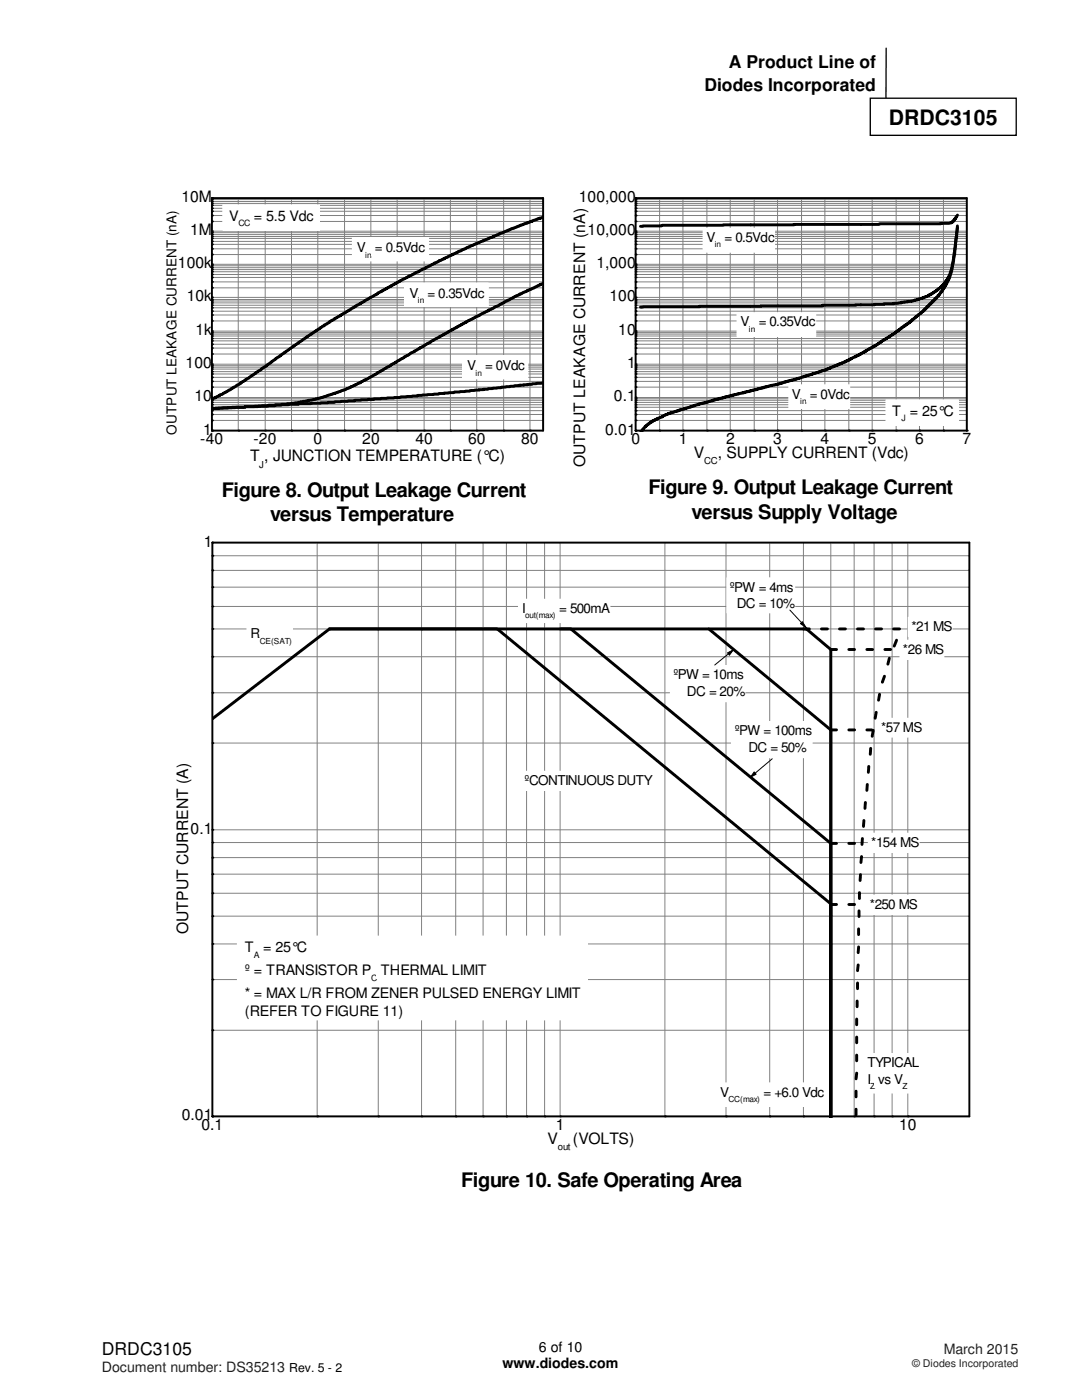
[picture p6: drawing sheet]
<svg xmlns="http://www.w3.org/2000/svg" width="216mm" height="279mm" viewBox="0 0 216 279" stroke-linecap="round" stroke-linejoin="round" font-family="sans-serif">
<path d="M176.8 9.6v10" fill="none" stroke="#000" stroke-width=".26"/>
<path d="M173.7 19.6h29.1v7.4h-29.1z" fill-rule="evenodd" fill="#fff"/>
<path d="M173.7 19.6h29.1v7.4h-29.1z" fill="none" stroke="#000" stroke-width=".26"/>
<g fill="none" stroke="#808080" stroke-width=".2">
<path d="M42.3 39.8h66.1M47.5 39.5v46.4M52.9 39.5v46.4M58.2 39.5v46.4M63.4 39.5v46.4M68.7 39.5v46.4M74 39.5v46.4M79.2 39.5v46.4M84.6 39.5v46.4M89.9 39.5v46.4M95.1 39.5v46.4M100.5 39.5v46.4"/>
<path d="M105.7 39.5v46.4M126.8 39.8h66.1M131.6 39.5v46.4M136.3 39.5v46.4M141.1 39.5v46.4M145.7 39.5v46.4M150.5 39.5v46.4M155.2 39.5v46.4M159.9 39.5v46.4M164.6 39.5v46.4M169.4 39.5v46.4M174 39.5v46.4"/>
<path d="M178.8 39.5v46.4M183.5 39.5v46.4M188.3 39.5v46.4M42.3 59.8h66.1M42.3 57.4h66.1M42.3 56.3h66.1M42.3 55.4h66.1M42.3 54.8h66.1M42.3 54.2h66.1M42.3 53.8h66.1M42.3 53.4h66.1M42.3 53h66.1"/>
<path d="M42.3 50.8h66.1M42.3 49.7h66.1M42.3 48.8h66.1M42.3 48.2h66.1M42.3 47.6h66.1M42.3 47.2h66.1M42.3 46.8h66.1M42.3 46.4h66.1M42.3 44.2h66.1M42.3 43h66.1M42.3 42.2h66.1M42.3 41.6h66.1"/>
<path d="M42.3 41h66.1M42.3 40.6h66.1M42.3 40.2h66.1M42.3 59.4h66.1M42.3 52.7h66.1M42.3 46.1h66.1M126.8 59.8h66.1M126.8 57.4h66.1M126.8 56.3h66.1M126.8 55.4h66.1M126.8 54.8h66.1M126.8 54.2h66.1"/>
<path d="M126.8 53.8h66.1M126.8 53.4h66.1M126.8 53h66.1M126.8 50.8h66.1M126.8 49.7h66.1M126.8 48.8h66.1M126.8 48.2h66.1M126.8 47.6h66.1M126.8 47.2h66.1M126.8 46.8h66.1M126.8 46.4h66.1M126.8 44.2h66.1"/>
<path d="M126.8 43h66.1M126.8 42.2h66.1M126.8 41.6h66.1M126.8 41h66.1M126.8 40.6h66.1M126.8 40.2h66.1M126.8 59.4h66.1M126.8 52.7h66.1M126.8 46.1h66.1M42.3 79.9h66.1M42.3 79.6h66.1M42.3 77.3h66.1"/>
<path d="M42.3 76.1h66.1M42.3 75.3h66.1M42.3 74.6h66.1M42.3 74.2h66.1M42.3 73.7h66.1M42.3 73.3h66.1M42.3 73h66.1M42.3 70.7h66.1M42.3 69.5h66.1M42.3 68.7h66.1M42.3 68h66.1M42.3 67.6h66.1"/>
<path d="M42.3 67.1h66.1M42.3 66.7h66.1M42.3 66.4h66.1M42.3 64.1h66.1M42.3 62.9h66.1M42.3 62.1h66.1M42.3 61.4h66.1M42.3 60.9h66.1M42.3 60.5h66.1M42.3 60.1h66.1M42.3 79.3h66.1M42.3 72.7h66.1"/>
<path d="M42.3 66.1h66.1M126.8 79.9h66.1M126.8 79.6h66.1M126.8 77.3h66.1M126.8 76.1h66.1M126.8 75.3h66.1M126.8 74.6h66.1M126.8 74.2h66.1M126.8 73.7h66.1M126.8 73.3h66.1M126.8 73h66.1M126.8 70.7h66.1"/>
<path d="M126.8 69.5h66.1M126.8 68.7h66.1M126.8 68h66.1M126.8 67.6h66.1M126.8 67.1h66.1M126.8 66.7h66.1M126.8 66.4h66.1M126.8 64.1h66.1M126.8 62.9h66.1M126.8 62.1h66.1M126.8 61.4h66.1M126.8 60.9h66.1"/>
<path d="M126.8 60.5h66.1M126.8 60.1h66.1M126.8 79.3h66.1M126.8 72.7h66.1M126.8 66.1h66.1M42.3 83.9h66.1M42.3 82.7h66.1M42.3 82h66.1M42.3 81.3h66.1M42.3 80.8h66.1M42.3 80.3h66.1M126.8 83.9h66.1"/>
<path d="M126.8 82.7h66.1M126.8 82h66.1M126.8 81.3h66.1M126.8 80.8h66.1M126.8 80.3h66.1M42.4 117.2h151M42.4 113.8h151M42.4 110.9h151M63.3 108.3v114.5M75.5 108.3v114.5M84.1 108.3v114.5M90.9 108.3v114.5"/>
<path d="M96.4 108.3v114.5M101 108.3v114.5M105.1 108.3v114.5M108.7 108.3v114.5M111.8 108.3v114.5M132.7 108.3v114.5M144.9 108.3v114.5M153.6 108.3v114.5M160.3 108.3v114.5M165.8 108.3v114.5M170.4 108.3v114.5M174.4 108.3v114.5"/>
<path d="M178 108.3v114.5M181.1 108.3v114.5M42.4 138.3h151M42.4 131.1h151M42.4 125.5h151M42.4 121h151M42.4 148.3h151M42.4 178.3h151M42.4 174.5h151M42.4 171.2h151M42.4 168.1h151M42.4 165.6h151"/>
<path d="M42.4 195.5h151M42.4 188.4h151M42.4 182.8h151M42.4 205.6h151"/>
</g>
<g fill="#000">
<circle cx="42.3" cy="39.8" r=".19"/>
<circle cx="42.3" cy="39.5" r=".19"/>
<circle cx="126.8" cy="39.5" r=".19"/>
<circle cx="126.8" cy="39.8" r=".19"/>
<circle cx="42.3" cy="55.4" r=".19"/>
<circle cx="42.3" cy="53.8" r=".19"/>
<circle cx="42.3" cy="53.4" r=".19"/>
<circle cx="42.3" cy="43" r=".19"/>
<circle cx="42.3" cy="59.8" r=".19"/>
<circle cx="42.3" cy="54.2" r=".19"/>
<circle cx="42.3" cy="52.7" r=".19"/>
<circle cx="42.3" cy="47.6" r=".19"/>
<circle cx="42.3" cy="47.2" r=".19"/>
<circle cx="42.3" cy="46.8" r=".19"/>
<circle cx="42.3" cy="46.4" r=".19"/>
<circle cx="42.3" cy="46.1" r=".19"/>
<circle cx="42.3" cy="41" r=".19"/>
<circle cx="42.3" cy="40.2" r=".19"/>
<circle cx="42.3" cy="57.4" r=".19"/>
<circle cx="42.3" cy="56.3" r=".19"/>
<circle cx="42.3" cy="54.8" r=".19"/>
<circle cx="42.3" cy="49.7" r=".19"/>
<circle cx="42.3" cy="48.8" r=".19"/>
<circle cx="42.3" cy="48.2" r=".19"/>
<circle cx="42.3" cy="44.2" r=".19"/>
<circle cx="42.3" cy="42.2" r=".19"/>
<circle cx="42.3" cy="41.6" r=".19"/>
<circle cx="42.3" cy="40.6" r=".19"/>
<circle cx="42.3" cy="53" r=".19"/>
<circle cx="42.3" cy="59.4" r=".19"/>
<circle cx="42.3" cy="50.8" r=".19"/>
<circle cx="126.8" cy="41.6" r=".19"/>
<circle cx="126.8" cy="47.2" r=".19"/>
<circle cx="126.8" cy="46.1" r=".19"/>
<circle cx="126.8" cy="43" r=".19"/>
<circle cx="126.8" cy="40.6" r=".19"/>
<circle cx="126.8" cy="40.2" r=".19"/>
<circle cx="126.8" cy="59.8" r=".19"/>
<circle cx="126.8" cy="59.4" r=".19"/>
<circle cx="126.8" cy="53.4" r=".19"/>
<circle cx="126.8" cy="50.8" r=".19"/>
<circle cx="126.8" cy="49.7" r=".19"/>
<circle cx="126.8" cy="48.2" r=".19"/>
<circle cx="126.8" cy="47.6" r=".19"/>
<circle cx="126.8" cy="46.8" r=".19"/>
<circle cx="126.8" cy="42.2" r=".19"/>
<circle cx="126.8" cy="56.3" r=".19"/>
<circle cx="126.8" cy="55.4" r=".19"/>
<circle cx="126.8" cy="54.8" r=".19"/>
<circle cx="126.8" cy="54.2" r=".19"/>
<circle cx="126.8" cy="53.8" r=".19"/>
<circle cx="126.8" cy="53" r=".19"/>
<circle cx="126.8" cy="52.7" r=".19"/>
<circle cx="126.8" cy="48.8" r=".19"/>
<circle cx="126.8" cy="46.4" r=".19"/>
<circle cx="126.8" cy="41" r=".19"/>
<circle cx="126.8" cy="57.4" r=".19"/>
<circle cx="126.8" cy="44.2" r=".19"/>
<circle cx="42.3" cy="79.9" r=".19"/>
<circle cx="42.3" cy="79.3" r=".19"/>
<circle cx="42.3" cy="76.1" r=".19"/>
<circle cx="42.3" cy="72.7" r=".19"/>
<circle cx="42.3" cy="70.7" r=".19"/>
<circle cx="42.3" cy="69.5" r=".19"/>
<circle cx="42.3" cy="66.4" r=".19"/>
<circle cx="42.3" cy="62.9" r=".19"/>
<circle cx="42.3" cy="61.4" r=".19"/>
<circle cx="42.3" cy="60.9" r=".19"/>
<circle cx="42.3" cy="79.6" r=".19"/>
<circle cx="42.3" cy="77.3" r=".19"/>
<circle cx="42.3" cy="75.3" r=".19"/>
<circle cx="42.3" cy="74.6" r=".19"/>
<circle cx="42.3" cy="73" r=".19"/>
<circle cx="42.3" cy="68.7" r=".19"/>
<circle cx="42.3" cy="68" r=".19"/>
<circle cx="42.3" cy="67.6" r=".19"/>
<circle cx="42.3" cy="67.1" r=".19"/>
<circle cx="42.3" cy="66.1" r=".19"/>
<circle cx="42.3" cy="64.1" r=".19"/>
<circle cx="42.3" cy="62.1" r=".19"/>
<circle cx="42.3" cy="60.5" r=".19"/>
<circle cx="42.3" cy="60.1" r=".19"/>
<circle cx="42.3" cy="74.2" r=".19"/>
<circle cx="42.3" cy="73.7" r=".19"/>
<circle cx="42.3" cy="73.3" r=".19"/>
<circle cx="42.3" cy="66.7" r=".19"/>
<circle cx="126.8" cy="74.6" r=".19"/>
<circle cx="126.8" cy="64.1" r=".19"/>
<circle cx="126.8" cy="79.6" r=".19"/>
<circle cx="126.8" cy="73.3" r=".19"/>
<circle cx="126.8" cy="73" r=".19"/>
<circle cx="126.8" cy="70.7" r=".19"/>
<circle cx="126.8" cy="68" r=".19"/>
<circle cx="126.8" cy="62.9" r=".19"/>
<circle cx="126.8" cy="60.1" r=".19"/>
<circle cx="126.8" cy="79.9" r=".19"/>
<circle cx="126.8" cy="79.3" r=".19"/>
<circle cx="126.8" cy="72.7" r=".19"/>
<circle cx="126.8" cy="69.5" r=".19"/>
<circle cx="126.8" cy="68.7" r=".19"/>
<circle cx="126.8" cy="67.6" r=".19"/>
<circle cx="126.8" cy="62.1" r=".19"/>
<circle cx="126.8" cy="61.4" r=".19"/>
<circle cx="126.8" cy="60.5" r=".19"/>
<circle cx="126.8" cy="76.1" r=".19"/>
<circle cx="126.8" cy="73.7" r=".19"/>
<circle cx="126.8" cy="67.1" r=".19"/>
<circle cx="126.8" cy="66.7" r=".19"/>
<circle cx="126.8" cy="66.4" r=".19"/>
<circle cx="126.8" cy="66.1" r=".19"/>
<circle cx="126.8" cy="60.9" r=".19"/>
<circle cx="126.8" cy="77.3" r=".19"/>
<circle cx="126.8" cy="75.3" r=".19"/>
<circle cx="126.8" cy="74.2" r=".19"/>
<circle cx="42.3" cy="81.3" r=".19"/>
<circle cx="42.3" cy="85.9" r=".19"/>
<circle cx="42.3" cy="80.3" r=".19"/>
<circle cx="42.3" cy="83.9" r=".19"/>
<circle cx="42.3" cy="82" r=".19"/>
<circle cx="42.3" cy="80.8" r=".19"/>
<circle cx="42.3" cy="82.7" r=".19"/>
<circle cx="47.5" cy="85.9" r=".19"/>
<circle cx="52.9" cy="85.9" r=".19"/>
<circle cx="58.2" cy="85.9" r=".19"/>
<circle cx="63.4" cy="85.9" r=".19"/>
<circle cx="68.7" cy="85.9" r=".19"/>
<circle cx="74" cy="85.9" r=".19"/>
<circle cx="79.2" cy="85.9" r=".19"/>
<circle cx="84.6" cy="85.9" r=".19"/>
<circle cx="89.9" cy="85.9" r=".19"/>
<circle cx="95.1" cy="85.9" r=".19"/>
<circle cx="100.5" cy="85.9" r=".19"/>
<circle cx="105.7" cy="85.9" r=".19"/>
<circle cx="126.8" cy="81.3" r=".19"/>
<circle cx="126.8" cy="85.9" r=".19"/>
<circle cx="126.8" cy="82" r=".19"/>
<circle cx="126.8" cy="80.8" r=".19"/>
<circle cx="126.8" cy="80.3" r=".19"/>
<circle cx="126.8" cy="83.9" r=".19"/>
<circle cx="126.8" cy="82.7" r=".19"/>
<circle cx="131.6" cy="85.9" r=".19"/>
<circle cx="136.3" cy="85.9" r=".19"/>
<circle cx="141.1" cy="85.9" r=".19"/>
<circle cx="145.7" cy="85.9" r=".19"/>
<circle cx="150.5" cy="85.9" r=".19"/>
<circle cx="155.2" cy="85.9" r=".19"/>
<circle cx="159.9" cy="85.9" r=".19"/>
<circle cx="164.6" cy="85.9" r=".19"/>
<circle cx="169.4" cy="85.9" r=".19"/>
<circle cx="174" cy="85.9" r=".19"/>
<circle cx="178.8" cy="85.9" r=".19"/>
<circle cx="183.5" cy="85.9" r=".19"/>
<circle cx="188.3" cy="85.9" r=".19"/>
<circle cx="192.9" cy="85.9" r=".19"/>
<circle cx="42.4" cy="117.2" r=".19"/>
<circle cx="42.4" cy="113.8" r=".19"/>
<circle cx="42.4" cy="108.3" r=".19"/>
<circle cx="42.4" cy="110.9" r=".19"/>
<circle cx="42.4" cy="121" r=".19"/>
<circle cx="42.4" cy="131.1" r=".19"/>
<circle cx="42.4" cy="138.3" r=".19"/>
<circle cx="42.4" cy="125.5" r=".19"/>
<circle cx="42.4" cy="148.3" r=".19"/>
<circle cx="42.4" cy="171.2" r=".19"/>
<circle cx="42.4" cy="178.3" r=".19"/>
<circle cx="42.4" cy="174.5" r=".19"/>
<circle cx="42.4" cy="165.6" r=".19"/>
<circle cx="42.4" cy="168.1" r=".19"/>
<circle cx="42.4" cy="182.8" r=".19"/>
<circle cx="42.4" cy="195.5" r=".19"/>
<circle cx="42.4" cy="188.4" r=".19"/>
<circle cx="42.4" cy="205.6" r=".19"/>
<circle cx="42.4" cy="222.8" r=".19"/>
<circle cx="63.3" cy="222.8" r=".19"/>
<circle cx="75.5" cy="222.8" r=".19"/>
<circle cx="84.1" cy="222.8" r=".19"/>
<circle cx="90.9" cy="222.8" r=".19"/>
<circle cx="96.4" cy="222.8" r=".19"/>
<circle cx="101" cy="222.8" r=".19"/>
<circle cx="105.1" cy="222.8" r=".19"/>
<circle cx="108.7" cy="222.8" r=".19"/>
<circle cx="111.8" cy="222.8" r=".19"/>
<circle cx="132.7" cy="222.8" r=".19"/>
<circle cx="144.9" cy="222.8" r=".19"/>
<circle cx="153.6" cy="222.8" r=".19"/>
<circle cx="160.3" cy="222.8" r=".19"/>
<circle cx="165.8" cy="222.8" r=".19"/>
<circle cx="170.4" cy="222.8" r=".19"/>
<circle cx="174.4" cy="222.8" r=".19"/>
<circle cx="178" cy="222.8" r=".19"/>
<circle cx="181.1" cy="222.8" r=".19"/>
</g>
<path d="M42.3 39.5h66.1v46.4h-66.1zM126.8 39.5h66.1v46.4h-66.1zM42.4 108.3h151v114.5h-151z" fill="none" stroke="#000" stroke-width=".39"/>
<g fill="none" stroke="#000" stroke-width=".58">
<path d="M108.4 56.6l-3.1 1.3-.1 .2-1.5 .6-.2 .2-.8 .3-3.3 1.8-.6 .2-3.2 1.7v.1l-2 .9-.6 .3v.1l-3.5 1.9v.1l-3.5 1.8-.1 .2-2.1 1.1-1.1 .7v.1l-.7 .2-3.3 2.1-.5 .2-.5 .4-2.3 1.2-.5 .5-1.2 .5-.5 .4-.5 .1-.8 .5v.1l-1.9 .8-.2 .2-.7 .2-.1 .2-.8 .1-.3 .2-3.5 1.2-5 1.1-2 .2-.1 .1-3.7 .2-.1 .1-11.2 .5 6.6-.2v-.1l4.5-.1 2.8-.3 3.3-.1v-.1l5.9-.2 1.3-.1 .1-.1 3.9-.2 .1-.1 3.8-.2 .1-.1 5.1-.3 .2-.1 10.6-.8v-.2l3.2-.1 .1-.2 3.5-.2 .1-.1 10.9-1.2M108.4 43.3l-6.4 2.3-3.4 1.5-.3 .2-.5 .1-4.5 2-.4 .3-.7 .1-.2 .2-5.3 2.5v.1l-1.8 .8v.2l-.8 .2-.5 .4-.5 .1-3.3 1.7v.2l-4.2 2.2-.5 .4-2.2 1.1-.2 .3-1.5 .7-2.2 1.5-1 .5v.1l-2.2 1.1-.1 .2-.9 .5-.1 .2-.8 .4-.1 .2-2.5 1.5-.1 .3-5.9 3.9-1.4 1.2-.7 .4-.1 .2-.9 .5-.1 .2-2 1.2-.4 .4-5.3 3.3h-.4l-1.7 1M191.1 45.5l-.6 5.2-.5 2.9-.5 1.7-1.1 2.1-.9 1.4-.3 .2-.3 .5-2.5 2.5-1.6 1.2-.9 .9h-.3l-.2 .3-.8 .5-.1 .2-.6 .3-.1 .2-2.3 1.5v.2l-1.2 .5-.4 .4h-.2l-1 .8-1 .5v.1l-.9 .4-.1 .2-1.3 .5v.2l-1.3 .5-1.4 .8-1.2 .4-.2 .2-.8 .2-.1 .2-.7 .2v.1l-1 .4-2.7 .7v.2l-1.3 .2v.1l-1 .3-1 .2v.1l-3.4 .9v.1l-1.7 .3-.4 .2-.8 .1v.1l-2.6 .5v.2l-2.4 .4v.2l-5 1.1-.3 .1v.1l-1 .2v.1l-1.5 .3v.1l-1 .2v.1l-.8 .2v.1l-4.5 1.2v.1l-.6 .2-.6 .3v.1l-.9 .3v.1l-.6 .2v.1l-.6 .2v.2h-.2l-1 .7-.8 1.1M191.1 45.1l-.9 7.2-.4 1.7-.6 1.5h-.1l-.2 .5h-.2v.3l-.4 .6-1.5 1.2-1.8 1.1-2.8 .9-2.3 .2v.2h-.7l-4.7 .3-10.4 .1v.1l-36.3 .3M191.1 42.9l-.6 .8v.2l-.5 .5-.6 .2-1.7 .1-55.6 .3-.1 .1-4.2 .1M65.7 125.5h33.5l66.6 54.9v42.6M65.7 125.5h48.2l51.9 42.8v54.7M65.7 125.5l-23.3 18M111.8 125.5h49.7M141.4 125.5l24.4 20.2v77.3M160.9 125.5l4.9 4.1v93.4M163.9 125.5h1.2"/>
<path d="M165.8 129.6h1.1M167.5 125.5h1.2M169.4 129.6h1.1M171.1 125.5h1.2M173 129.6h1.1M174.7 125.5h1.2M175.5 138.6l-.2 1.1M176.5 135l-.4 1.1M176.6 129.6h1.1M177.5 131.4l-.3 1.1M178.3 125.5h1.2M178.9 127.8l-.5 1.1"/>
<path d="M165.8 145.7h1.1M169.4 145.7h1.1M173 145.7h.9M173.1 156.5l-.1 1.2M173.4 153l-.1 1.1M173.7 149.4v1.1M174.2 145.8l-.2 1.1M174.8 142.2l-.2 1.1M165.8 168.3h1.1M169.4 168.3h1.1M171.5 178.1v1.2M171.7 174.5l-.1 1.2"/>
<path d="M171.9 170.9l-.1 1.2M172.1 167.3l-.1 1.2M172.4 163.7l-.1 1.2M172.7 160.1l-.1 1.2M165.8 180.5h1.1M169.4 180.5h1.1M171 199.8v1.1M171.1 196.2v1.1M171.2 192.6l-.1 1.1M171.3 189l-.1 1.1M171.3 185.4v1.1M171.4 181.8v1.1"/>
<path d="M170.8 217.8v1.1M170.9 214.2l-.1 1.1M170.9 203.4v1.1M170.9 207v1.1M170.9 210.6v1.1M170.8 221.4v1.1"/>
</g>
<path d="M92.3 71h13v4.6h-13z" fill-rule="evenodd" fill="#fff"/>
<path d="M92.3 71h13v4.6h-13z" fill="none" stroke="#fff" stroke-width=".2"/>
<g fill="#fff">
<path d="M93.2 71.5h1.8v3h-1.8z"/>
<path d="M94.9 73.5h1.2v1.9h-1.2z"/>
<path d="M96.1 71.5h8.7v3h-8.7z"/>
</g>
<path d="M80.7 56.5h16.8v4.6h-16.8z" fill-rule="evenodd" fill="#fff"/>
<path d="M80.7 56.5h16.8v4.6h-16.8z" fill="none" stroke="#fff" stroke-width=".2"/>
<g fill="#fff">
<path d="M81.7 57h1.8v3h-1.8z"/>
<path d="M83.4 59h1.2v1.8h-1.2z"/>
<path d="M84.6 57h12.1v3h-12.1z"/>
</g>
<path d="M70.3 47.4h15.2v4.7h-15.2z" fill-rule="evenodd" fill="#fff"/>
<path d="M70.3 47.4h15.2v4.7h-15.2z" fill="none" stroke="#fff" stroke-width=".2"/>
<g fill="#fff">
<path d="M71.2 47.9h1.8v3h-1.8z"/>
<path d="M72.9 50h1.2v1.8h-1.2z"/>
<path d="M74.1 47.9h10.7v3h-10.7z"/>
</g>
<path d="M44.4 40.9h19.3v5h-19.3z" fill-rule="evenodd" fill="#fff"/>
<path d="M44.4 40.9h19.3v5h-19.3z" fill="none" stroke="#fff" stroke-width=".2"/>
<g fill="#fff">
<path d="M45.6 41.4h2.1v3.3h-2.1z"/>
<path d="M47.6 43.6h2.4v2h-2.4z"/>
<path d="M49.9 41.4h12.8v3.3h-12.8z"/>
</g>
<path d="M157.4 76.8h12.1v4.7h-12.1z" fill-rule="evenodd" fill="#fff"/>
<path d="M157.4 76.8h12.1v4.7h-12.1z" fill="none" stroke="#fff" stroke-width=".2"/>
<g fill="#fff">
<path d="M158 77.1h1.8v3h-1.8z"/>
<path d="M159.6 79.1h1.3v1.9h-1.3z"/>
<path d="M160.9 77.1h8.7v3h-8.7z"/>
</g>
<path d="M147.1 62.4h15.7v4.7h-15.7z" fill-rule="evenodd" fill="#fff"/>
<path d="M147.1 62.4h15.7v4.7h-15.7z" fill="none" stroke="#fff" stroke-width=".2"/>
<g fill="#fff">
<path d="M147.8 62.7h1.8v3h-1.8z"/>
<path d="M149.4 64.7h1.3v1.9h-1.3z"/>
<path d="M150.7 62.7h12.1v3h-12.1z"/>
</g>
<path d="M176.8 79.8h14.5v5.1h-14.5z" fill-rule="evenodd" fill="#fff"/>
<path d="M176.8 79.8h14.5v5.1h-14.5z" fill="none" stroke="#fff" stroke-width=".2"/>
<g fill="#fff">
<path d="M178.1 80.3h1.8v3.3h-1.8z"/>
<path d="M179.9 82.6h.9v1.9h-.9z"/>
<path d="M180.8 80.3h9.5v3.3h-9.5z"/>
</g>
<path d="M140.3 45.6h14.3v4.7h-14.3z" fill-rule="evenodd" fill="#fff"/>
<path d="M140.3 45.6h14.3v4.7h-14.3z" fill="none" stroke="#fff" stroke-width=".2"/>
<g fill="#fff">
<path d="M141 45.9h1.7v3h-1.7z"/>
<path d="M142.6 47.9h1.3v1.8h-1.3z"/>
<path d="M143.9 45.9h10.7v3h-10.7z"/>
</g>
<path d="M172.6 210.3h10.8v7.8h-10.8z" fill-rule="evenodd" fill="#fff"/>
<path d="M172.6 210.3h10.8v7.8h-10.8z" fill="none" stroke="#fff" stroke-width=".2"/>
<g fill="#fff">
<path d="M173.1 210.6h10.3v3h-10.3z"/>
<path d="M173.1 213.9h.6v3h-.6z"/>
<path d="M173.7 215.9h.9v1.9h-.9z"/>
<path d="M174.5 213.9h5.7v3h-5.7z"/>
<path d="M180.1 215.9h1v1.9h-1z"/>
</g>
<path d="M142.9 216.1h21.6v4.7h-21.6z" fill-rule="evenodd" fill="#fff"/>
<path d="M142.9 216.1h21.6v4.7h-21.6z" fill="none" stroke="#fff" stroke-width=".2"/>
<g fill="#fff">
<path d="M143.7 216.5h1.8v3h-1.8z"/>
<path d="M145.4 218.4h6.3v1.9h-6.3z"/>
<path d="M151.7 216.5h12.8v3h-12.8z"/>
</g>
<path d="M145 115.3h13.6v7h-13.6z" fill-rule="evenodd" fill="#fff"/>
<path d="M145 115.3h13.6v7h-13.6z" fill="none" stroke="#fff" stroke-width=".2"/>
<g fill="#fff">
<path d="M145.6 115.7h12.7v3h-12.7z"/>
<path d="M145.6 119h12.9v3h-12.9z"/>
</g>
<path d="M133.8 132.8h14.8v7.2h-14.8z" fill-rule="evenodd" fill="#fff"/>
<path d="M133.8 132.8h14.8v7.2h-14.8z" fill="none" stroke="#fff" stroke-width=".2"/>
<g fill="#fff">
<path d="M134.4 133.1h14v3h-14z"/>
<path d="M134.4 136.5h14.2v3h-14.2z"/>
</g>
<path d="M104.1 153.9h25.9v3.8h-25.9z" fill-rule="evenodd" fill="#fff"/>
<path d="M104.1 153.9h25.9v3.8h-25.9z" fill="none" stroke="#fff" stroke-width=".2"/>
<path d="M104.7 154.3h25.5v3h-25.5z" fill="#fff"/>
<path d="M173 178.6h10.1v3.9h-10.1z" fill-rule="evenodd" fill="#fff"/>
<path d="M173 178.6h10.1v3.9h-10.1z" fill="none" stroke="#fff" stroke-width=".2"/>
<path d="M173.6 179h9.4v3h-9.4z" fill="#fff"/>
<path d="M173.3 166.3h10.1v3.8h-10.1z" fill-rule="evenodd" fill="#fff"/>
<path d="M173.3 166.3h10.1v3.8h-10.1z" fill="none" stroke="#fff" stroke-width=".2"/>
<path d="M173.9 166.6h9.4v3h-9.4z" fill="#fff"/>
<path d="M175.2 143.3h8.8v3.8h-8.8z" fill-rule="evenodd" fill="#fff"/>
<path d="M175.2 143.3h8.8v3.8h-8.8z" fill="none" stroke="#fff" stroke-width=".2"/>
<path d="M175.8 143.7h8.1v3h-8.1z" fill="#fff"/>
<path d="M179.6 127.8h8.7v3.8h-8.7z" fill-rule="evenodd" fill="#fff"/>
<path d="M179.6 127.8h8.7v3.8h-8.7z" fill="none" stroke="#fff" stroke-width=".2"/>
<path d="M180.2 128.1h8.1v3h-8.1z" fill="#fff"/>
<path d="M181.2 123.2h8.8v3.8h-8.8z" fill-rule="evenodd" fill="#fff"/>
<path d="M181.2 123.2h8.8v3.8h-8.8z" fill="none" stroke="#fff" stroke-width=".2"/>
<path d="M181.9 123.5h8v3h-8z" fill="#fff"/>
<path d="M146 144h16.1v7.2h-16.1z" fill-rule="evenodd" fill="#fff"/>
<path d="M146 144h16.1v7.2h-16.1z" fill="none" stroke="#fff" stroke-width=".2"/>
<g fill="#fff">
<path d="M146.6 144.4h15.4v3h-15.4z"/>
<path d="M146.6 147.7h14.2v3h-14.2z"/>
</g>
<path d="M103.5 119.6h18.2v4.6h-18.2z" fill-rule="evenodd" fill="#fff"/>
<path d="M103.5 119.6h18.2v4.6h-18.2z" fill="none" stroke="#fff" stroke-width=".2"/>
<g fill="#fff">
<path d="M104.2 119.9h.6v3h-.6z"/>
<path d="M104.8 121.9h6.1v1.9h-6.1z"/>
<path d="M110.9 119.9h10.8v3h-10.8z"/>
</g>
<path d="M47.4 186.8h69.8v16.7h-69.8z" fill-rule="evenodd" fill="#fff"/>
<path d="M47.4 186.8h69.8v16.7h-69.8z" fill="none" stroke="#fff" stroke-width=".2"/>
<g fill="#fff">
<path d="M48.9 187.5h1.8v3.2h-1.8z"/>
<path d="M50.7 189.7h1.1v1.9h-1.1z"/>
<path d="M51.7 187.5h9.6v3.2h-9.6z"/>
<path d="M48.9 192h25.2v3.2h-25.2z"/>
<path d="M74 194.3h1.2v1.9h-1.2z"/>
<path d="M75.2 192h22v3.2h-22z"/>
<path d="M48.9 196.6h67.1v3.2h-67.1z"/>
<path d="M48.9 200.1h31.6v3.2h-31.6z"/>
</g>
<path d="M49.3 124.7h9v4.5h-9z" fill-rule="evenodd" fill="#fff"/>
<path d="M49.3 124.7h9v4.5h-9z" fill="none" stroke="#fff" stroke-width=".2"/>
<g fill="#fff">
<path d="M50 125h1.9v3h-1.9z"/>
<path d="M51.9 127h6.4v1.9h-6.4z"/>
</g>
<path d="M145.2 130.3l1.1-.6-.8 1.1zM146.3 129.7l-3.7 3M157.6 121.8l3.2 3.4M159.7 124.5l.4-.4 .7 1.1zM150.5 154.1l.4 .4-1.2 .6zM154.1 151.4l-4.4 3.7" fill="none" stroke="#000" stroke-width=".2"/>
<path d="M145.2 130.3l1.1-.6-.8 1.1zM159.7 124.5l.4-.4 .7 1.1zM150.5 154.1l.4 .4-1.2 .6z" fill="#000"/>
<text font-size="4.2" x="177.4" y="24.9">DRDC3105</text>
<g font-size="4">
<text x="44.2" y="99.1">Figure 8. Output Leakage Current</text>
<text x="129.4" y="98.6">Figure 9. Output Leakage Current</text>
<text x="53.9" y="104.1">versus Temperature</text>
<text x="138" y="103.5">versus Supply Voltage</text>
<text x="92" y="236.9">Figure 10. Safe Operating Area</text>
</g>
<g font-size="3.5">
<text x="145.5" y="13.6">A Product Line of</text>
<text x="140.5" y="18.1">Diodes Incorporated</text>
<text x="20.3" y="270.5">DRDC3105</text>
</g>
<g font-size="3.1">
<text x="36.2" y="40.3">10M</text>
<text x="115.5" y="40.3">100,000</text>
<text x="37.9" y="46.9">1M</text>
<text x="117.2" y="46.9">10,000</text>
<text x="35.5" y="53.6">100k</text>
<text x="119" y="53.6">1,000</text>
<text x="37.3" y="60.2">10k</text>
<text x="121.6" y="60.2">100</text>
<text x="39" y="66.9">1k</text>
<text x="123.4" y="66.9">10</text>
<text x="37" y="73.5">100</text>
<text x="125.1" y="73.5">1</text>
<text x="38.8" y="80.1">10</text>
<text x="122.5" y="80.1">0.1</text>
<text x="40" y="88.6">-40</text>
<text x="40.6" y="86.7">1</text>
<text x="50.6" y="88.6">-20</text>
<text x="62.6" y="88.6">0</text>
<text x="72.3" y="88.6">20</text>
<text x="82.9" y="88.6">40</text>
<text x="93.4" y="88.6">60</text>
<text x="104" y="88.6">80</text>
<text x="120.7" y="86.7">0.01</text>
<text x="126" y="88.6">0</text>
<text x="135.4" y="88.6">1</text>
<text x="144.9" y="88.6">2</text>
<text x="154.3" y="88.6">3</text>
<text x="163.7" y="88.6">4</text>
<text x="173.2" y="88.6">5</text>
<text x="182.6" y="88.6">6</text>
<text x="192.1" y="88.6">7</text>
<text x="49.9" y="92.1">T , JUNCTION TEMPERATURE (°C)</text>
<text x="116.8" y="93.3" transform="rotate(-90 116.8 93.3)">OUTPUT LEAKAGE CURRENT (nA)</text>
<text x="138.4" y="91.4">V</text>
<text x="143.2" y="91.4">, SUPPLY CURRENT (Vdc)</text>
<text x="40.6" y="109.1">1</text>
<text x="38" y="166.4">0.1</text>
<text x="37.5" y="186.4" transform="rotate(-90 37.5 186.4)">OUTPUT CURRENT (A)</text>
<text x="36.3" y="223.6">0.01</text>
<text x="40.2" y="225.5">0.1</text>
<text x="110.9" y="225.5">1</text>
<text x="179.4" y="225.5">10</text>
<text x="109.3" y="228.3">V</text>
<text x="114.3" y="228.3">(VOLTS)</text>
</g>
<g font-size="2.9">
<text x="45.7" y="44">V</text>
<text x="50.7" y="44">= 5.5 Vdc</text>
<text x="178.1" y="82.9">T</text>
<text x="181.6" y="82.9">= 25°C</text>
<text x="48.9" y="190">T</text>
<text x="52.5" y="190">= 25°C</text>
<text x="48.9" y="194.6">º = TRANSISTOR P</text>
<text x="76" y="194.6">THERMAL LIMIT</text>
<text x="48.9" y="199.2">* = MAX L/R FROM ZENER PULSED ENERGY LIMIT</text>
<text x="48.9" y="202.7">(REFER TO FIGURE 11)</text>
</g>
<g font-size="2.8">
<text x="107.5" y="269.8">6 of 10</text>
<text x="100.3" y="273">www.diodes.com</text>
</g>
<g font-size="2.8" fill="#231f20">
<text x="20.3" y="273.9">Document number: DS35213</text>
<text x="188.3" y="270.2">March 2015</text>
</g>
<g font-size="2.7">
<text x="71.2" y="50.3">V</text>
<text x="74.8" y="50.3">= 0.5Vdc</text>
<text x="141" y="48.3">V</text>
<text x="144.6" y="48.3">= 0.5Vdc</text>
<text x="81.7" y="59.4">V</text>
<text x="85.3" y="59.4">= 0.35Vdc</text>
<text x="147.8" y="65.2">V</text>
<text x="151.4" y="65.2">= 0.35Vdc</text>
<text x="93.2" y="73.9">V</text>
<text x="96.8" y="73.9">= 0Vdc</text>
<text x="158" y="79.5">V</text>
<text x="161.6" y="79.5">= 0Vdc</text>
<text x="35.2" y="86.7" transform="rotate(-90 35.2 86.7)">OUTPUT LEAKAGE CURRENT (nA)</text>
<text x="145.6" y="118.1">ºPW = 4ms</text>
<text x="104.2" y="122.3">I</text>
<text x="111.6" y="122.3">= 500mA</text>
<text x="147" y="121.4">DC = 10%</text>
<text x="181.9" y="125.9">*21 MS</text>
<text x="50" y="127.4">R</text>
<text x="180.2" y="130.5">*26 MS</text>
<text x="134.4" y="135.6">ºPW = 10ms</text>
<text x="137.1" y="138.9">DC = 20%</text>
<text x="146.6" y="146.8">ºPW = 100ms</text>
<text x="175.8" y="146.1">*57 MS</text>
<text x="149.4" y="150.1">DC = 50%</text>
<text x="104.7" y="156.7">ºCONTINUOUS DUTY</text>
<text x="173.9" y="169">*154 MS</text>
<text x="173.6" y="181.4">*250 MS</text>
<text x="173.1" y="213">TYPICAL</text>
<text x="143.7" y="218.9">V</text>
<text x="152.4" y="218.9">= +6.0 Vdc</text>
<text x="173.1" y="216.3">I</text>
<text x="175.2" y="216.3">vs V</text>
</g>
<text font-size="2.5" x="57.7" y="273.9">Rev. 5 - 2</text>
<text font-size="2.1" fill="#231f20" x="182" y="272.8">© Diodes Incorporated</text>
<g font-size="1.9">
<text x="51.7" y="93.3">J</text>
<text x="140.5" y="92.7">CC</text>
<text x="111.3" y="229.5">out</text>
</g>
<g font-size="1.7">
<text x="47.6" y="45.2">CC</text>
<text x="72.9" y="51.4">in</text>
<text x="142.6" y="49.4">in</text>
<text x="83.4" y="60.5">in</text>
<text x="149.4" y="66.2">in</text>
<text x="94.9" y="75">in</text>
<text x="159.6" y="80.6">in</text>
<text x="179.9" y="84.1">J</text>
<text x="104.8" y="123.4">out(max)</text>
<text x="51.9" y="128.5">CE(SAT)</text>
<text x="50.7" y="191.2">A</text>
<text x="74" y="195.8">C</text>
<text x="145.4" y="219.9">CC(max)</text>
<text x="173.7" y="217.4">Z</text>
<text x="180.1" y="217.4">Z</text>
</g>
</svg>
